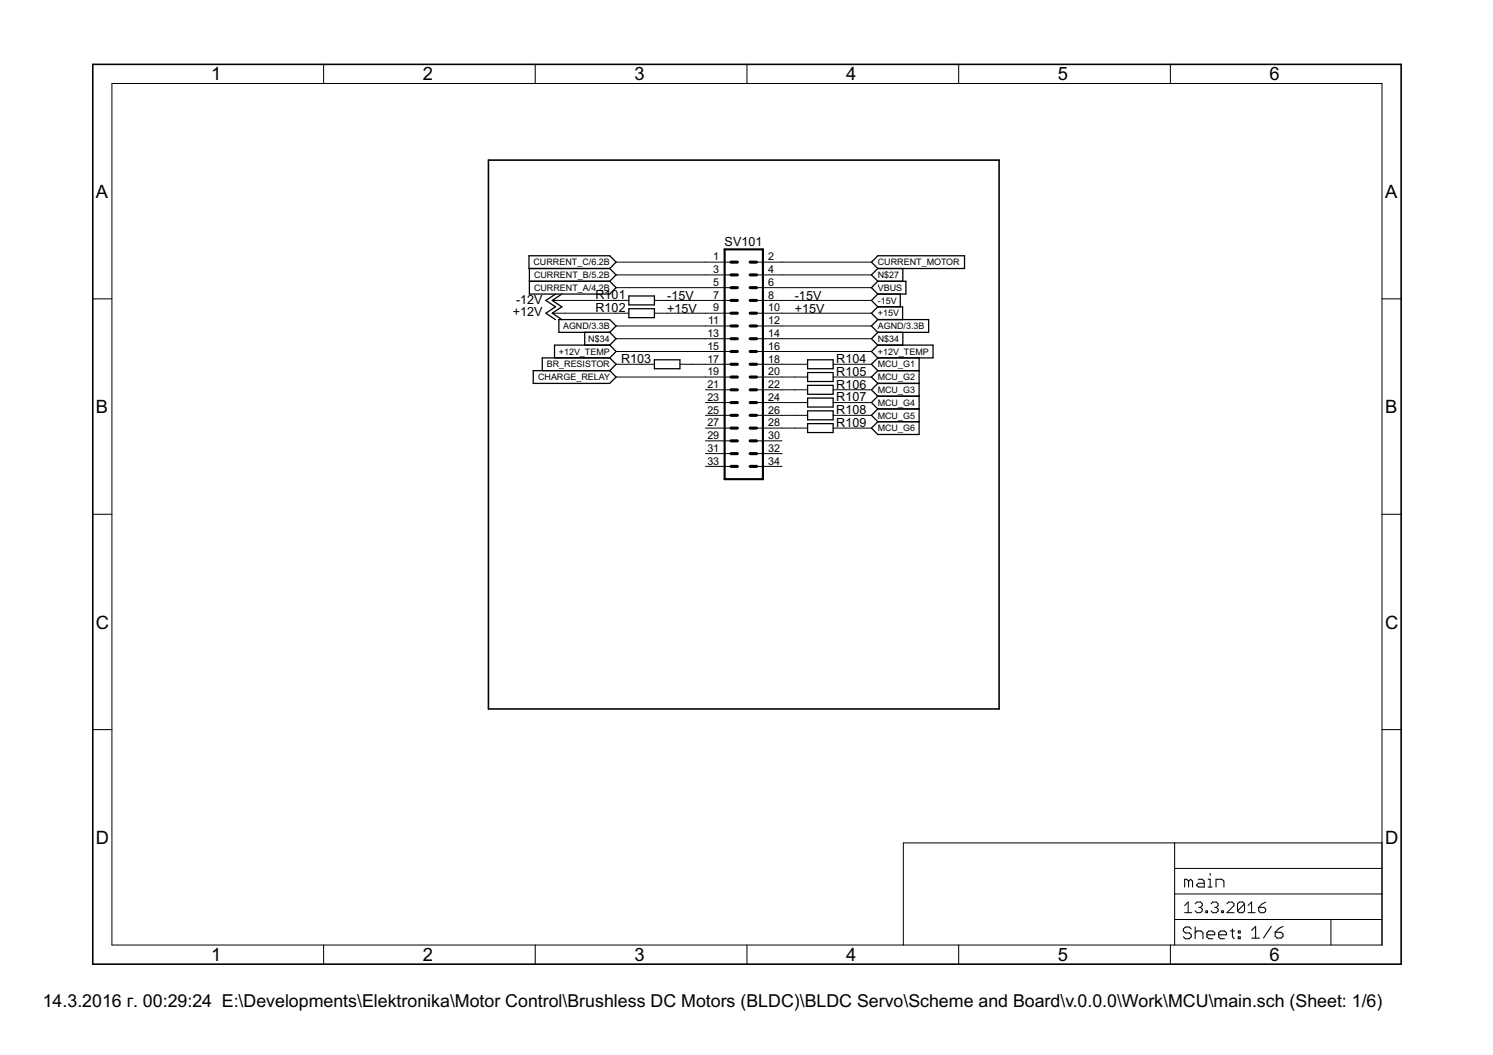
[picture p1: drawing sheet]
<svg xmlns="http://www.w3.org/2000/svg" width="297mm" height="210mm" viewBox="0 0 297 210" stroke-linecap="round" stroke-linejoin="round" font-family="sans-serif">
<g fill="#000" stroke="#000" stroke-width=".25">
<path d="M105.2 50.9v2.5zM105.3 53.4v2.6zM105.3 56v2.5zM108.6 59.8l1.9 1.2zM109.9 59.8l1.9 1.2zM108.6 59.8l1.9-1.3zM109.9 59.8l1.9-1.3zM105.2 53.4h16.1zM105.2 50.9h16.1zM105.3 56h16zM105.3 53.4h16zM105.3 58.5h16z"/>
<path d="M122.6 52.2l-1.3 1.2zM121.3 50.9l1.3 1.3zM122.6 54.7l-1.3 1.3zM121.3 53.4l1.3 1.3zM122.6 57.2l-1.3 1.3zM121.3 56l1.3 1.2zM125.1 58.9v1.8zM125.1 58.9h5.1zM130.2 58.9v1.8zM173.4 59.8l1.2-1.3zM173.4 59.8l1.2 1.2zM173.4 52.2l1.2-1.3z"/>
<path d="M173.4 52.2l1.2 1.2zM173.4 57.2l1.2-1.2zM173.4 57.2l1.2 1.3zM173.4 54.7l1.2-1.3zM173.4 54.7l1.2 1.3zM174.6 58.5h4.5zM174.6 50.9h17.3zM174.6 53.4h17.3zM174.6 56h5.6zM174.6 58.5h5.6zM174.6 53.4h5zM174.6 56h5z"/>
<path d="M179.1 58.5v2.5zM179.6 53.4v2.6zM180.2 56v2.5zM191.9 50.9v2.5zM106.1 73.7v2.6zM107.9 71.2v2.5zM108.6 62.3l1.9-1.3zM109.9 62.3l1.9-1.3zM110.3 68.7v2.5zM108.6 62.3l1.9 1.3zM111.2 63.6v2.5zM109.9 62.3l1.9 1.3z"/>
<path d="M116.3 66.1v2.6zM111.2 66.1h10.1zM111.2 63.6h10.1zM116.3 68.7h5zM116.3 66.1h5zM106.1 76.3h15.2zM106.1 73.7h15.2zM107.9 73.7h13.4zM107.9 71.2h13.4zM110.3 71.2h11zM110.3 68.7h11zM122.6 64.9l-1.3 1.2z"/>
<path d="M121.3 63.6l1.3 1.3zM122.6 67.4l-1.3 1.3zM121.3 66.1l1.3 1.3zM122.6 75l-1.3 1.3zM121.3 73.7l1.3 1.3zM122.6 72.5l-1.3 1.2zM121.3 71.2l1.3 1.3zM122.6 69.9l-1.3 1.3zM121.3 68.7l1.3 1.2zM125.1 60.7h5.1zM125.1 63.2h5.1zM125.1 61.4v1.8z"/>
<path d="M130.2 73.4h5.1zM130.2 71.6v1.8zM125.1 61.4h5.1zM130.2 61.4v1.8zM130.2 71.6h5.1zM135.3 71.6v1.8zM160.7 73.4h5.1zM160.7 71.6v1.8zM160.7 75.9h5.1zM160.7 74.1v1.8zM160.7 78.4h5.1zM160.7 76.7v1.7z"/>
<path d="M160.7 79.2v1.8zM160.7 71.6h5.1zM165.8 71.6v1.8zM160.7 74.1h5.1zM165.8 74.1v1.8zM160.7 76.7h5.1zM165.8 76.7v1.7zM160.7 79.2h5.1zM165.8 79.2v1.8zM173.4 64.9l1.2-1.3zM173.4 64.9l1.2 1.2zM173.4 62.3l1.2-1.3z"/>
<path d="M173.4 62.3l1.2 1.3zM173.4 67.4l1.2-1.3zM173.4 67.4l1.2 1.3zM173.4 72.5l1.2-1.3zM173.4 72.5l1.2 1.2zM173.4 75l1.2-1.3zM173.4 75l1.2 1.3zM173.4 77.6l1.2-1.3zM173.4 77.6l1.2 1.2zM173.4 69.9l1.2-1.2zM173.4 69.9l1.2 1.3zM174.6 63.6h10.2z"/>
<path d="M174.6 66.1h10.2zM174.6 61h5zM174.6 63.6h5zM174.6 61h4.5zM174.6 66.1h5zM174.6 68.7h5zM174.6 71.2h8.3zM174.6 73.7h8.3zM174.6 76.3h8.3zM174.6 78.8h8.3zM174.6 68.7h11zM174.6 71.2h11z"/>
<path d="M179.6 61v2.6zM179.6 66.1v2.6zM182.9 71.2v2.5zM182.9 73.7v2.6zM182.9 76.3v2.5zM182.9 78.8v2.6zM184.8 63.6v2.5zM185.6 68.7v2.5zM160.7 81h5.1zM160.7 83.5h5.1zM160.7 81.7v1.8zM160.7 86.1h5.1z"/>
<path d="M160.7 84.3v1.8zM160.7 81.7h5.1zM165.8 81.7v1.8zM160.7 84.3h5.1zM165.8 84.3v1.8zM173.4 80.1l1.2-1.3zM173.4 80.1l1.2 1.3zM173.4 82.6l1.2-1.2zM173.4 82.6l1.2 1.3zM173.4 85.2l1.2-1.3zM173.4 85.2l1.2 1.2zM174.6 81.4h8.3z"/>
<path d="M174.6 83.9h8.3zM174.6 86.4h8.3zM182.9 81.4v2.5zM182.9 83.9v2.5z"/>
</g>
<path d="M18.5 12.8v179zM18.5 12.8h260.3zM97.2 31.9v109.2zM97.2 31.9h101.6zM97.2 141.1h101.6zM198.8 31.9v109.2zM18.5 191.8h260.3zM278.8 12.8v179z" fill="#000" stroke="#000" stroke-width=".32"/>
<g fill="#000" stroke="#000" stroke-width=".2">
<path d="M22.3 16.6v171.4zM64.4 12.8v3.8zM106.5 12.8v3.8zM148.6 12.8v3.8zM190.7 12.8v3.8zM232.9 12.8v3.8zM22.3 16.6h252.7zM18.5 59.5h3.8zM109.9 59.8h2.5zM112.4 59.8h10.2zM122.6 59.8h2.5zM122.6 52.2h17.8z"/>
<path d="M122.6 54.7h17.8zM122.6 57.2h17.8zM130.2 59.8h2.5zM132.7 59.8h7.7zM140.4 52.2h5zM140.4 54.7h5zM140.4 57.2h5zM140.4 59.8h5zM150.5 52.2h5.1zM150.5 54.7h5.1zM150.5 57.2h5.1zM150.5 59.8h5.1z"/>
<path d="M155.6 59.8h17.8zM155.6 52.2h17.8zM155.6 57.2h17.8zM155.6 54.7h17.8zM275 59.5h3.8zM109.9 62.3h2.5zM112.4 62.3h10.2zM122.6 62.3h2.5zM122.6 64.9h17.8zM122.6 67.4h17.8zM122.6 75h17.8zM122.6 72.5h5.1z"/>
<path d="M122.6 69.9h17.8zM127.7 72.5h2.5zM130.2 62.3h2.5zM132.7 62.3h7.7zM135.3 72.5h2.5zM137.8 72.5h2.6zM140.4 62.3h5zM140.4 64.9h5zM140.4 67.4h5zM140.4 69.9h5zM140.4 72.5h5zM140.4 75h5z"/>
<path d="M140.4 77.6h5zM150.5 62.3h5.1zM150.5 64.9h5.1zM150.5 67.4h5.1zM150.5 69.9h5.1zM150.5 72.5h5.1zM150.5 75h5.1zM150.5 77.6h5.1zM158.1 72.5h2.6zM158.1 75h2.6zM158.1 77.6h2.6zM155.6 72.5h2.5z"/>
<path d="M155.6 77.6h2.5zM155.6 75h2.5zM165.8 72.5h2.5zM165.8 75h2.5zM165.8 77.6h2.5zM155.6 64.9h17.8zM155.6 62.3h17.8zM155.6 67.4h17.8zM168.3 72.5h5.1zM168.3 75h5.1zM168.3 77.6h5.1zM155.6 69.9h17.8z"/>
<path d="M140.4 80.1h5zM140.4 82.6h5zM140.4 85.2h5zM140.4 87.7h5zM140.4 90.3h5zM140.4 92.8h5zM150.5 80.1h5.1zM150.5 82.6h5.1zM150.5 85.2h5.1zM150.5 87.7h5.1zM150.5 90.3h5.1zM150.5 92.8h5.1z"/>
<path d="M158.1 80.1h2.6zM158.1 82.6h2.6zM158.1 85.2h2.6zM155.6 85.2h2.5zM155.6 82.6h2.5zM155.6 80.1h2.5zM165.8 80.1h2.5zM165.8 82.6h2.5zM165.8 85.2h2.5zM168.3 80.1h5.1zM168.3 82.6h5.1zM168.3 85.2h5.1z"/>
<path d="M18.5 102.3h3.8zM275 102.3h3.8zM18.5 145.2h3.8zM275 145.2h3.8zM179.7 167.7h54zM233.7 167.7h41.3zM233.7 177.9h41.3zM233.7 172.8v5.1zM233.7 172.8h41.3zM233.7 167.7v5.1zM236.4 179.5v2.1zM238.1 179.5l-.3 .3z"/>
<path d="M238.1 179.5h.7zM238.8 179.5l.4 .3zM239.2 179.8v.4zM240.9 179.8l.4-.3zM241.3 179.5h.7zM242 179.5l.4 .3zM242.4 179.8v.4zM244.5 179.5l-.4 .3zM244.5 179.5h.7zM245.2 179.5l.3 .3zM246.5 179.5l-.3 .3zM246.5 179.5h.8z"/>
<path d="M247.3 179.5l.3 .3zM247.6 179.8v1.4zM249 179.5v2.1zM251.1 179.8l-.7 .7zM251.1 179.8l.7-.3zM275 172.8v5.1zM275 167.7v5.1zM22.3 188h252.7zM64.4 188v3.8zM106.5 188v3.8zM148.6 188v3.8zM179.7 167.7v20.3z"/>
<path d="M190.7 188v3.8zM232.9 188v3.8zM233.7 182.9v5.1zM233.7 177.9v5zM235.7 180.2l.7-.7zM235.7 181.6h1.4zM237.8 181.2l.3 .4zM238.5 180.5h.3zM238.8 180.5l.4 .4zM238.1 181.6h.7zM239.2 180.2l-.4 .3zM239.2 180.9v.3z"/>
<path d="M239.2 181.2l-.4 .4zM239.9 181.2v.4zM239.9 181.2h.3zM240.2 181.2v.4zM239.9 181.6h.3zM240.9 181.2l.4 .4zM241.6 180.5h.4zM242 180.5l.4 .4zM241.3 181.6h.7zM242.4 180.2l-.4 .3zM242.4 180.9v.3zM242.4 181.2l-.4 .4z"/>
<path d="M243.1 181.2v.4zM243.1 181.2h.3zM243.4 181.2v.4zM243.1 181.6h.3zM244.1 181.6l1.4-1.4zM244.1 181.6h1.4zM245.5 179.8v.4zM246.2 179.8v1.4zM246.2 181.2l1.4-1.4zM246.2 181.2l.3 .4zM246.5 181.6h.8zM247.6 181.2l-.3 .4z"/>
<path d="M248.3 180.2l.7-.7zM248.3 181.6h1.4zM250.4 180.5v.7zM250.4 181.2l.4 .4zM250.8 181.6h.7zM251.8 181.2l-.3 .4zM250.4 180.5h1.1zM251.8 180.9v.3zM251.5 180.5l.3 .4zM264.8 182.9v5.1zM264.8 182.9h10.2zM233.7 182.9h31.1z"/>
<path d="M275 182.9v5.1zM275 177.9v5zM275 16.6v171.4z"/>
</g>
<g fill="#000" stroke="#000" stroke-width=".21">
<path d="M235.7 174.9v1.6zM235.7 174.9h.4zM236.1 174.9l.4 .4zM236.5 175.3v1.2zM236.5 175.3l.4-.4zM236.9 174.9l.4 .4zM237.3 175.3v1.2zM238 176.1l.4-.4zM238.4 174.9h.8zM238 176.1l.4 .4zM238.4 175.7h1.2zM239.2 174.9l.4 .4z"/>
<path d="M239.6 175.3v1.2zM238.4 176.5h1.2zM240.4 174.9h.4zM240.4 176.5h.8zM240.8 174.9v1.6zM240.8 173.8v.4zM241.9 174.9v1.6zM241.9 174.9h1.2zM243.1 174.9l.4 .4zM243.5 175.3v1.2zM235.4 184.8v.4zM235.4 185.2l.4 .4z"/>
<path d="M235.4 184.8l.4-.4zM235.8 185.6h.8zM235.4 186.4l.4 .4zM235.8 184.4h.8zM236.6 185.6l.4 .4zM235.8 186.8h.8zM236.6 184.4l.4 .4zM237 186v.4zM237 186.4l-.4 .4zM237.8 184.4v2.4zM237.8 185.6l.4-.4zM238.2 185.2h.8z"/>
<path d="M239 185.2l.3 .4zM239.3 185.6v1.2zM240.1 185.6v.8zM240.1 185.6l.4-.4zM240.1 186.4l.4 .4zM240.5 185.2h.8zM240.5 186.8h.8zM241.3 185.2l.4 .4zM241.7 185.6v.4zM240.1 186h1.6zM242.5 185.6v.8zM242.5 185.6l.3-.4z"/>
<path d="M242.5 186.4l.3 .4zM242.8 185.2h.8zM242.8 186.8h.8zM243.6 185.2l.4 .4zM244 185.6v.4zM242.5 186h1.5zM244.8 185.2h.8zM245.2 184.8v1.6zM245.2 186.4l.4 .4zM246.4 185.2h.3zM246.4 185.2v.4zM246.4 186.4h.3z"/>
<path d="M246.4 186.4v.4zM246.7 185.2v.4zM246.4 185.6h.3zM246.7 186.4v.4zM246.4 186.8h.3zM249 185.1l.8-.8zM249 186.6h1.6zM249.8 184.3v2.3zM252.9 184.3l-1.5 2.3zM253.7 185.5v.8zM253.7 186.3l.4 .3zM254.1 186.6h.8z"/>
<path d="M254.5 184.7l-.8 .8zM254.9 186.6l.4-.3zM253.7 185.5h1.2zM254.5 184.7l.8-.4zM255.3 185.9v.4zM254.9 185.5l.4 .4z"/>
</g>
<path d="M144.2 49.6h7.6zM144.2 49.6v45.7zM151.8 49.6v45.7zM144.2 95.3h7.6z" fill="#000" stroke="#000" stroke-width=".42"/>
<g fill="#000" stroke="#000" stroke-width=".61">
<path d="M145.4 59.8h1.3zM145.4 57.2h1.3zM145.4 54.7h1.3zM145.4 52.2h1.3zM149.2 59.8h1.3zM149.2 57.2h1.3zM149.2 54.7h1.3zM149.2 52.2h1.3zM145.4 62.3h1.3zM145.4 64.9h1.3zM145.4 67.4h1.3zM145.4 69.9h1.3z"/>
<path d="M145.4 72.5h1.3zM145.4 75h1.3zM145.4 77.6h1.3zM149.2 62.3h1.3zM149.2 64.9h1.3zM149.2 67.4h1.3zM149.2 69.9h1.3zM149.2 72.5h1.3zM149.2 75h1.3zM149.2 77.6h1.3zM145.4 80.1h1.3zM145.4 82.6h1.3z"/>
<path d="M145.4 85.2h1.3zM145.4 87.7h1.3zM145.4 90.3h1.3zM145.4 92.8h1.3zM149.2 80.1h1.3zM149.2 82.6h1.3zM149.2 85.2h1.3zM149.2 87.7h1.3zM149.2 90.3h1.3zM149.2 92.8h1.3z"/>
</g>
<g font-size="4.1">
<text x="42" y="16">1</text>
<text x="84.1" y="16">2</text>
<text x="126.3" y="16">3</text>
<text x="168.4" y="16">4</text>
<text x="210.5" y="16">5</text>
<text x="252.6" y="16">6</text>
<text x="19.1" y="39.3">A</text>
<text x="275.6" y="39.3">A</text>
<text x="19.1" y="82.2">B</text>
<text x="275.6" y="82.2">B</text>
<text x="19.1" y="125">C</text>
<text x="275.6" y="125">C</text>
<text x="19.1" y="167.9">D</text>
<text x="275.6" y="167.9">D</text>
<text x="42" y="191.2">1</text>
<text x="84.1" y="191.2">2</text>
<text x="126.3" y="191.2">3</text>
<text x="168.4" y="191.2">4</text>
<text x="210.5" y="191.2">5</text>
<text x="252.6" y="191.2">6</text>
</g>
<text font-size="4" x="8.5" y="200.4">14.3.2016 г. 00:29:24 E:\Developments\Elektronika\Motor Control\Brushless DC Motors (BLDC)\BLDC Servo\Scheme and Board\v.0.0.0\Work\MCU\main.sch (Sheet: 1/6)</text>
<g font-size="2.8">
<text x="144.2" y="48.9">SV101</text>
<text x="118.5" y="59.6">R101</text>
<text x="132.7" y="59.8">-15V</text>
<text x="158.1" y="59.8">-15V</text>
<text x="102.1" y="63">+12V</text>
<text x="102.7" y="60.4">-12V</text>
<text x="118.5" y="62.1">R102</text>
<text x="132.7" y="62.3">+15V</text>
<text x="158.1" y="62.3">+15V</text>
<text x="123.6" y="72.3">R103</text>
<text x="166.4" y="72.3">R104</text>
<text x="166.4" y="74.8">R105</text>
<text x="166.4" y="77.3">R106</text>
<text x="166.4" y="79.9">R107</text>
<text x="166.4" y="82.4">R108</text>
<text x="166.4" y="84.9">R109</text>
</g>
<g font-size="2.4">
<text x="141.9" y="51.8">1</text>
<text x="152.9" y="51.8">2</text>
<text x="141.9" y="54.3">3</text>
<text x="141.9" y="56.9">5</text>
<text x="141.9" y="59.4">7</text>
<text x="152.9" y="54.3">4</text>
<text x="152.9" y="56.9">6</text>
<text x="152.9" y="59.4">8</text>
<text x="140.9" y="64.5">11</text>
<text x="141.9" y="62">9</text>
<text x="152.9" y="62">10</text>
<text x="152.9" y="64.5">12</text>
<text x="140.7" y="67">13</text>
<text x="140.7" y="69.6">15</text>
<text x="152.9" y="67">14</text>
<text x="152.9" y="69.6">16</text>
<text x="140.7" y="72.1">17</text>
<text x="140.7" y="74.7">19</text>
<text x="140.7" y="77.2">21</text>
<text x="152.9" y="72.1">18</text>
<text x="152.9" y="74.7">20</text>
<text x="152.9" y="77.2">22</text>
<text x="140.7" y="79.7">23</text>
<text x="140.7" y="82.3">25</text>
<text x="152.9" y="79.7">24</text>
<text x="152.9" y="82.3">26</text>
<text x="140.7" y="84.8">27</text>
<text x="140.7" y="87.4">29</text>
<text x="140.7" y="89.9">31</text>
<text x="152.9" y="84.8">28</text>
<text x="152.9" y="87.4">30</text>
<text x="152.9" y="89.9">32</text>
<text x="140.7" y="92.4">33</text>
<text x="152.9" y="92.4">34</text>
</g>
<g font-size="2">
<text x="106.1" y="52.8">CURRENT_C/6.2B</text>
<text x="174.6" y="52.8">CURRENT_MOTOR</text>
<text x="106.2" y="55.3">CURRENT_B/5.2B</text>
<text x="106.2" y="57.9">CURRENT_A/4.2B</text>
<text x="174.6" y="57.9">VBUS</text>
<text x="174.6" y="55.3">N$27</text>
<text x="112" y="65.5">AGND/3.3B</text>
<text x="174.6" y="65.5">AGND/3.3B</text>
<text x="174.6" y="63">+15V</text>
<text x="174.6" y="60.4">-15V</text>
<text x="111.2" y="70.6">+12V_TEMP</text>
<text x="117" y="68">N$34</text>
<text x="174.6" y="68">N$34</text>
<text x="174.6" y="70.6">+12V_TEMP</text>
<text x="107" y="75.7">CHARGE_RELAY</text>
<text x="108.8" y="73.1">BR_RESISTOR</text>
<text x="174.6" y="73.1">MCU_G1</text>
<text x="174.6" y="75.7">MCU_G2</text>
<text x="174.6" y="78.2">MCU_G3</text>
<text x="174.6" y="80.7">MCU_G4</text>
<text x="174.6" y="83.3">MCU_G5</text>
<text x="174.6" y="85.8">MCU_G6</text>
</g>
</svg>
